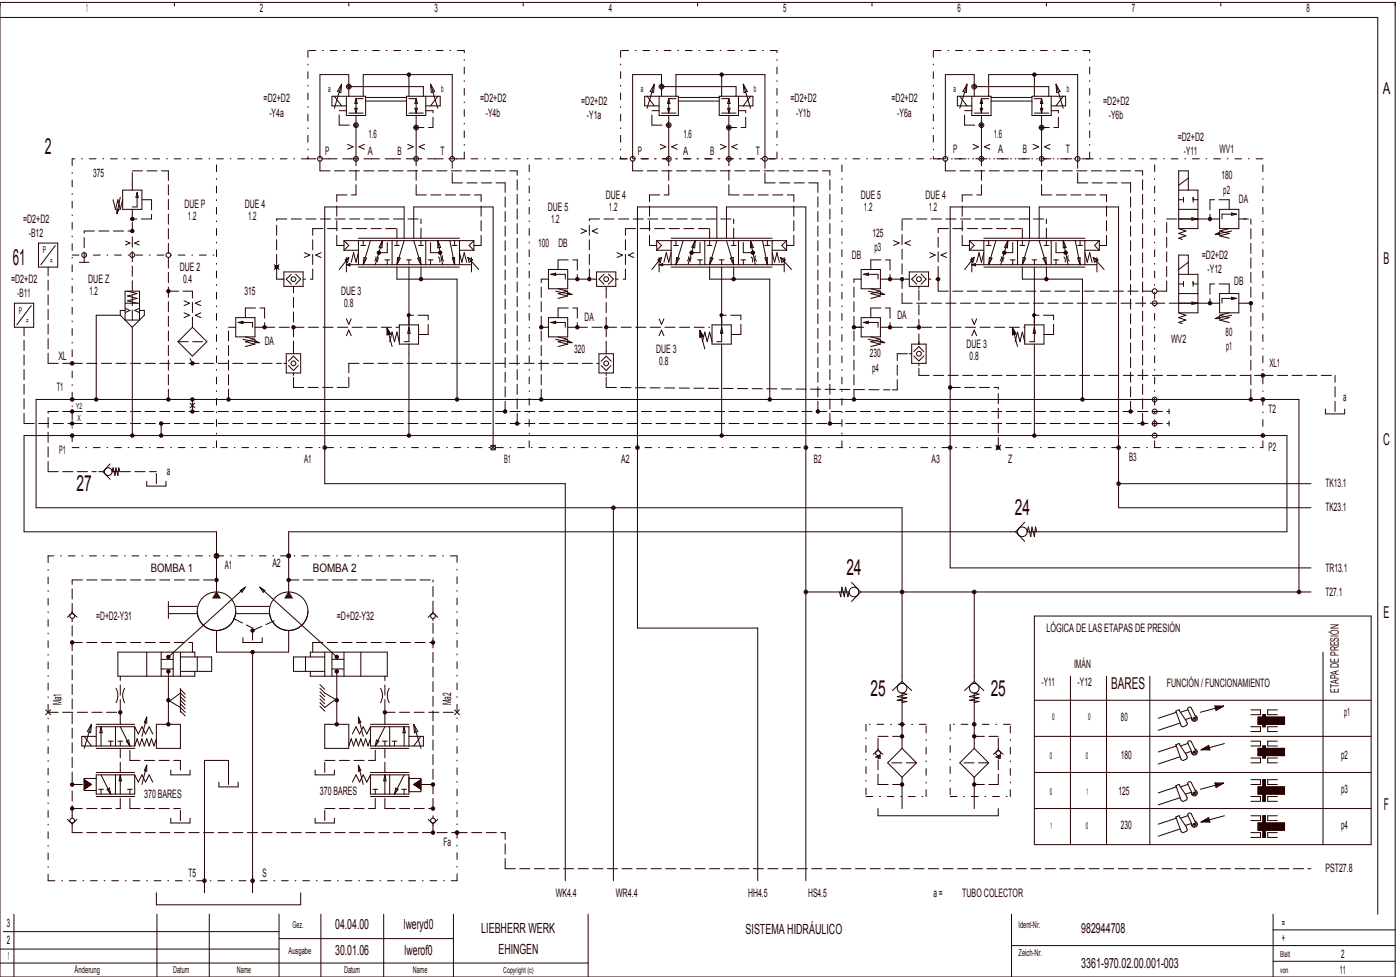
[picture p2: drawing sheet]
<svg xmlns="http://www.w3.org/2000/svg" width="582mm" height="406mm" viewBox="0 0 582 406" stroke-linecap="round" stroke-linejoin="round" font-family="sans-serif">
<g fill="none" stroke="#240000" stroke-width=".42">
<path d="M0 1h580v405h-580zM0 7.2h572.8v372.7M72.5 1v1.5M145 1v1.5M217.5 1v1.5M290 1v1.5M362.5 1v1.5M435 1v1.5M507.5 1v1.5M139 40l3 4M142 35l-3 10M142 35l-.3 3.5-1.4-.5z"/>
<path d="M144 40v8h8v-8h-14v4h6M145 36.5v3.5M151 40v-9h37v35M170 31v9M176 40v-4h-31v-5h-12v35M177 40v8h-8v-8h14v4h-6M179 35l3 10M179 35l1.7 3-1.4 .5zM182 40l-3 4M269 40l3 4M272 35l-3 10M272 35l-.3 3.5-1.4-.5z"/>
<path d="M274 40v8h8v-8h-14v4h6M275 36.5v3.5M281 40v-9h37v35M300 31v9M306 40v-4h-31v-5h-12v35M307 40v8h-8v-8h14v4h-6M309 35l3 10M309 35l1.7 3-1.4 .5zM312 40l-3 4M399 40l3 4M402 35l-3 10M402 35l-.3 3.5-1.4-.5z"/>
<path d="M404 40v8h8v-8h-14v4h6M405 36.5v3.5M411 40v-9h37v35M430 31v9M436 40v-4h-31v-5h-12v35M437 40v8h-8v-8h14v4h-6M439 35l3 10M439 35l1.7 3-1.4 .5zM442 40l-3 4M144.5 60l2.3 1-2.3 1M145 47h6M148 41l.5 2h-1z"/>
<path d="M148 41h3M148 41v6l-.5-2h1l-.5 1.5M148 48v18M151.5 60l-2.3 1 2.3 1M152 42h17M152 40.5h17M169.5 60l2.3 1-2.3 1M170 41h3M170 47h6M172.5 45h1l-.5 2zM173 41l.5 2h-1zM173 41v6"/>
<path d="M173 48v18M176.5 60l-2.3 1 2.3 1M274.5 60l2.3 1-2.3 1M275 47h6M278 41l.5 2h-1zM278 41h3M278 41v6l-.5-2h1l-.5 1.5M278 48v18M281.5 60l-2.3 1 2.3 1M282 42h17M282 40.5h17M299.5 60l2.3 1-2.3 1"/>
<path d="M300 41h3M300 47h6M302.5 45h1l-.5 2zM303 41l.5 2h-1zM303 41v6M303 48v18M306.5 60l-2.3 1 2.3 1M404.5 60l2.3 1-2.3 1M405 47h6M408 41v6l-.5-2h1l-.5 1.5M408 48v18M408 41l.5 2h-1z"/>
<path d="M408 41h3M411.5 60l-2.3 1 2.3 1M412 42h17M412 40.5h17M429.5 60l2.3 1-2.3 1M430 41h3M430 47h6M432.5 45h1l-.5 2zM433 41l.5 2h-1zM433 41v6M433 48v18M436.5 60l-2.3 1 2.3 1"/>
<path d="M51 79h8v8h-8zM55 76v3M57 80l.5 2h-1zM57 80v6h-2M490 79h8v16h-8M494 79v-8h-4v24M494 74l-4 3M47 83l1 4 1-4 1 4 1-4M48.6 86.9l.9 .1-.9 1.8zM50 82l-1.4 6.8M55 87v4M143 100h54"/>
<path d="M143 100v4M143 100l2 2-2 2M149 100v10M149 99h42M151 100v2M154 100l-3 10M159 100l-.2 3-1.2-.3zM159 100l-3 10M163 100v10M165 100v2M168 99v-13h-33v115h100v165M168 100l-3 10"/>
<path d="M172 100l3 10M172 99v-13h33v100M175 100v2M177 100v10M182 100l1.2 2.8-1.2 .2zM182 100l2 10M187 100l2 10M189 100v2M191 100v10M197 100v4M197 100l-2 2 2 2M241.5 95l2.3 1-2.3 1"/>
<path d="M248.5 95l-2.3 1 2.3 1M273 100h54M273 100v4M273 100l2 2-2 2M279 99h42M279 100v10M281 100v2M284 100l-3 10M289 100l-.2 3-1.2-.3zM289 100l-3 10M293 100v10M295 100v2"/>
<path d="M298 100l-3 10M298 99v-13h-33v175h50v105M302 100l3 10M302 99v-13h33v280M305 100v2M307 100v10M312 100l1.2 2.8-1.2 .2zM312 100l2 10M317 100l2 10M319 100v2M321 100v10M327 100v4"/>
<path d="M327 100l-2 2 2 2M371.5 100l2.3 1-2.3 1M378.5 100l-2.3 1 2.3 1M403 100h54M403 100v4M403 100l2 2-2 2M409 99h42M409 100v10M411 100v2M414 100l-3 10M419 100l-.2 3-1.2-.3zM419 100l-3 10"/>
<path d="M423 100v10M425 100v2M428 100l-3 10M428 99v-13h-33v150h150M432 100l3 10M432 99v-13h33v125h80M435 100v2M437 100v10M442 100l1.2 2.8-1.2 .2zM442 100l2 10M447 100l2 10M449 100v2"/>
<path d="M451 100v10M457 100v4M457 100l-2 2 2 2M490 95l3 1-3 1 3 1-3 1 1.5 .5M490 83h2M490 91h8M490 87h8M492 82v2M495.5 90.5l2.5 .5-2.5 .5zM496 83h2M496 82v2M503 91h4"/>
<path d="M505.2 97.4l1.8-.9 .1 .9zM507 87h8v8h-8zM511 95l-4 1 4 1-4 1 4 1M512 88.5l2 .5-2 .5zM512 96l-6.8 1.4M514 89h-6v2M515 91h3M16 101h8v10h-8zM23 102l-6 8M52.2 100.2l1.8 .8-1.8 .8M57.8 100.2l-1.8 .8 1.8 .8M114 110l2 2"/>
<path d="M116 110l-2 2M117 116h1M118 113h8v6h-8zM121.1 114l-2.1 2 2.1 2.1M122 119v1M122.9 113.9l2.1 2.1-2.1 2.1M126 116h1M126.5 105l2.3 1-2.3 1M133.5 105l-2.3 1 2.3 1M143 104h6M143.5 108l1.5-1-.5 2zM144 107v6"/>
<path d="M144 110l1.5-.5v1zM144 110h52M145 107l-4 5M149 111h42M149 105l-1 4-1-4-1 4M150 102h2M151.3 107l1.1 .3-1.4 2.7zM156.3 106.7l-.5 1.7M157.4 107.1l-.5 1.7M160 108h2M161 108v2M164 102h2"/>
<path d="M165 111v5h25v50M165.3 107l1.1 .3-1.4 2.7zM169 108h2M170 108v2M170 111v31h-2M173.6 107.3l1.2-.3 .2 3zM174 102h2M175 111v5M178 108h2M179 108v2M182.3 106.8l.5 .7v1.4M184 106.3l-.1 1 .6 1.2"/>
<path d="M188 107.2l1-.2v3zM188 102h2M191 105l1 4 1-4 1 4M191 104h6M194.5 107l2 1-1.5 1zM194.5 107l4.5 5M196 107v6M225 116h3M228 112h8v8h-8zM229 114l2-.5v1zM229 114h6v2M232 120l4 1-4 1 4 1-4 1"/>
<path d="M236 116h4M247 116h1M248 113h8v6h-8zM251.1 114l-2.1 2 2.1 2.1M252 119v1M252.9 113.9l2.1 2.1-2.1 2.1M256 116h1M256.5 105l2.3 1-2.3 1M263.5 105l-2.3 1 2.3 1M273 104h6M273.5 108l1.5-1-.5 2zM274 110h52"/>
<path d="M274 107v6M274 110l1.5-.5v1zM275 107l-4 5M279 111h42M279 105l-1 4-1-4-1 4M280 102h2M281.3 107l1.1 .3-1.4 2.7zM286.3 106.7l-.5 1.7M287.4 107.1l-.5 1.7M290 108h2M291 108v2M294 102h2"/>
<path d="M295 111v5h25v50M295.3 107l1.1 .3-1.4 2.7zM299 108h2M300 111v31h-2M300 108v2M303.6 107.3l1.2-.3 .2 3zM304 102h2M305 111v5M308 108h2M309 108v2M312.3 106.8l.5 .7v1.4M314 106.3v1.4l.5 .8"/>
<path d="M318 102h2M318 107.2l1-.2v3zM321 105l1 4 1-4 1 4M321 104h6M324.5 107l2 1-1.5 1zM324.5 107l4.5 5M326 107v6M355 116h3M358 112h8v8h-8zM359 114h6v2M359 114l2-.5v1zM362 120l4 1-4 1 4 1-4 1"/>
<path d="M366 116h4M377 116h1M378 113h8v6h-8zM381.1 114l-2.1 2 2.1 2.1M382 119v1M382.9 113.9l2.1 2.1-2.1 2.1M386 116h1M386.5 105l2.3 1-2.3 1M393.5 105l-2.3 1 2.3 1M403 104h6M403.5 108l1.5-1-.5 2zM404 110h52"/>
<path d="M404 107v6M404 110l1.5-.5v1zM405 107l-4 5M409 111h42M409 105l-1 4-1-4-1 4M410 102h2M411.3 107l1.1 .3-1.4 2.7zM416.3 106.7l-.5 1.7M417.4 107.1l-.5 1.7M420 108h2M421 108v2M424 102h2"/>
<path d="M425 111v5h25v50M425.3 107l1.1 .3-1.4 2.7zM429 108h2M430 111v31h-2M430 108v2M433.6 107.3l1.2-.3 .2 3zM434 102h2M435 111v5M438 108h2M439 108v2M442.3 106.8l.5 .7v1.4M444 106.3v1.4l.5 .8"/>
<path d="M448 102h2M448 107.2l1-.2v3zM451 105l1 4 1-4 1 4M451 104h6M454.5 107l2 1-1.5 1zM454.5 107l4.5 5M456 107v6M490 114h8v16h-8M490 118h2M492 117v2M494 114v-8h-4v24M494 109l-4 3"/>
<path d="M496 117v2M496 118h2M6 126h8v10h-8zM13 127l-6 8M50 131h-10v35M50 131l5 5M52 129h-2v2M52 126h6M52 121h6v12h-6zM52.2 128.2l1.8 .8-1.8 .8M53 121l4 1-4 1 4 1-4 1 4 1M55 136v45"/>
<path d="M57.8 128.2l-1.8 .8 1.8 .8M58 129h2v2l-5 5M76.5 125l2.3 1-2.3 1M76.5 130l2.3 1-2.3 1M83.5 125l-2.3 1 2.3 1M83.5 130l-2.3 1 2.3 1M95 136h3M98 132h8v8h-8zM99 134l2-.5v1zM99 134h6v2M106 136h4M144 132.5l1 2.3 1-2.3"/>
<path d="M144 139.5l1-2.3 1 2.3M160.9 136.3l2.1 7.7M160.9 136.3l.2 2.6 1.1-.2-1-1.6 .2 1.5 .5-.1-.6-.7M160.9 136.3l1.5 2.5-1.5 .4zM166 135h8v8h-8zM170 130.3a.7 .7 0 0 0-.7 .7 .7 .7 0 0 0 .7 .7M170 136l.5 2.5h-1zM170.2 131l-.3-.1 .1 .3M170.5 131a.5 .5 0 0 0-.5-.5 .5 .5 0 0 0-.5 .5 .5 .5 0 0 0 .5 .5M225 136h3M228 132h8v8h-8zM229 134h6v2"/>
<path d="M229 134l2-.5v1zM231 121l6.8 1.4M236 136h4M236 121.5l1.8 .9h-1.9zM274 132.5l1 2.3 1-2.3M274 139.5l1-2.3 1 2.3M290.9 137.3l2.1 7.7M290.9 137.3l.2 2.6 1.1-.2-1-1.6 .2 1.5 .5-.1-.6-.7M290.9 137.3l1.5 2.5-1.5 .4zM296 135h8v8h-8zM300 130.3a.7 .7 0 0 0-.7 .7 .7 .7 0 0 0 .7 .7M300 136l.5 2.5h-1z"/>
<path d="M300.2 131l-.3-.1 .1 .3M300.5 131a.5 .5 0 0 0-.5-.5 .5 .5 0 0 0-.5 .5 .5 .5 0 0 0 .5 .5M355 136h3M358 132h8v8h-8zM359 134h6v2M359 134l2-.5v1zM361 121l6.8 1.4M366 136h4M366 121.5l1.8 .9h-1.9zM404 132.5l1 2.3 1-2.3M404 139.5l1-2.3 1 2.3M420.9 136.3l2.1 7.7"/>
<path d="M420.9 136.3l.2 2.6 1.1-.2-1-1.6 .2 1.5 .5-.1-.6-.7M420.9 136.3l1.5 2.5-1.5 .4zM426 135h8v8h-8zM430 130.3a.7 .7 0 0 0-.7 .7 .7 .7 0 0 0 .7 .7M430 136l.5 2.5h-1zM430.2 131l-.3-.1 .1 .3M430.5 131a.5 .5 0 0 0-.5-.5 .5 .5 0 0 0-.5 .5 .5 .5 0 0 0 .5 .5M490 130l3 1-3 1 3 1-3 1 1.5 .5M490 126h8M490 122h8M495.5 125.5l2.5 .5-2.5 .5zM503 126h4"/>
<path d="M505.2 132.4l1.8-.9 .1 .9zM507 122h8v8h-8zM511 130l-4 1 4 1-4 1 4 1M512 123.5l2 .5-2 .5zM512 131l-6.8 1.4M514 124h-6v2M515 126h3M74 142l6-6 6 6-6 6zM101 141l6.8 1.4M102 140l4 1-4 1 4 1-4 1M106 141.5l1.8 .9h-1.9zM118 151h1"/>
<path d="M119 147h6v8h-6zM119.9 151.9l2.1 2.1 2-2.1M119.9 150.1l2.1-2.1 2.1 2.1M122 146v1M122 155v1M162 142l1-4 1 4 1-4 1 4M170 143v38M231 141l6.8 1.4M232 140l4 1-4 1 4 1-4 1M236 141.5l1.8 .9h-1.9zM248 151h1M249 147h6v8h-6z"/>
<path d="M249.9 151.9l2.1 2.1 2-2.1M249.9 150.1l2.1-2.1 2.1 2.1M252 146v1M252 155v1M292 142l1-4 1 4 1-4 1 4M300 143v38M361 141l6.8 1.4M362 140l4 1-4 1 4 1-4 1M366 141.5l1.8 .9h-1.9zM378 147h1M379 143h6v8h-6zM379.9 146.1l2.1-2.1 2 2.1"/>
<path d="M379.9 147.9l2.1 2.1 2.1-2.1M382 142v1M382 151v1M422 142l1-4 1 4 1-4 1 4M430 143v38M79 167.5l2 2M81 167.5l-2 2M551 170v2h8v-2M41 196h1.8M42.8 196l3 3.2M45.8 192.8l-3 3.2M49 196h-2.4l.4-1.6 .8 3.2 .4-3.2 .8 3.2 .4-3.2 .4 1.6"/>
<path d="M61 200v2h8v-2M204 185l2 2M206 185l-2 2M414 185l2 2M416 185l-2 2M255 211v155M426 217l-3.8 4M465 201h80M422.2 221h-302.2v25M422.2 221l3.8 4M431 221l-.5-2-.5 4-1-4-.5 4-1-4-.5 2h108v-40h-525v40h80v25M30 254.6l-2 1.9"/>
<path d="M30 254.6l2 1.9M30 254v.6M30 257v1M70 250v7M70 255h12M70 252h12M90 247.2l.4 .7h-.9zM90 246.6l1 1.6h-2zM90 246l1.5 2.5h-3zM98 254a8 8 0 0 1-8 8 8 8 0 0 1-8-8M98 255h14M98 252h14"/>
<path d="M99.9 245.4l2.1-1.4-1.4 2.1zM102 244l-32 29M108 244l2.1 1.4-.7 .7zM108 244l32 29M120 247.2l.4 .7h-.9zM120 246.6l1 1.6h-2zM120 246l1.5 2.5h-3zM128 254a8 8 0 0 1-8 8 8 8 0 0 1-8-8M180 254v.6M180 257v1M180 254.6l2 1.9M180 254.6l-2 1.9"/>
<path d="M335 246h18l-.5 2-1-4-.5 4-1-4-.5 4-.5-2M354 242l3.8 4M357.8 246h187.2M357.8 246l-3.8 4M405 246v37.2M430 256h140v95h-140zM540 246v-80h-525v45h360v72.2M61 271v10M67 271v10M67 278h5M67 274h5M70 279v22"/>
<path d="M72 271v10M75 271v10M75 273h13v6h-13M81 273v-2h-32v10h32v-2M82 273v6M90 262v9h30v-9M101 265v2h8v-2M105 271v100M127 273v6M129 273v-2h32v10h-32v-2M135 271v10M135 273h-13v6h13"/>
<path d="M138 271v10M138 278h5M138 274h5M140 279v21M143 271v10M150 271v10M550 271v80M19 295l2 2M21 295l-2 2M48.2 286a6 6 0 0 1 0 6M51.8 286a6 6 0 0 0 0 6M61 298v2.5l-1-.3z"/>
<path d="M61 298l-2 8M70 291l5 3 2 2M75 286v10M75 295.5l2 2M75 292.5l2 2M75 291l2 2M75 289.5l2 2M75 286.5l2 2M77 290l-2-2-4 3M133 286l2 2 5 3M133 293.5l2 2M133 290.5l2 2"/>
<path d="M133 289l2 2M133 287.5l2 2M133 284.5l2 2M139 291l-4 3-2-2M149 298l1 2.2-1 .3zM149 298l2 8M158.2 286a6 6 0 0 1 0 6M161.8 286a6 6 0 0 0 0 6M189 295l2 2M191 295l-2 2M375 292l2-.5-4-.5 4-1-4-.5 4-1-2-.5v23M375 283.2l-4 3.8"/>
<path d="M375 283.2l4 3.8M405 292l2-.5-4-.5 4-1-4-.5 4-1-2-.5v23M405 283.2l-4 3.8M405 283.2l4 3.8M430 291h140M445 281v70M460 281v70M478 281v70M488.8 295.5l1.4-.6 2.9 4.6 .4 1.1-.2 .8-1.3 .6-1-.5zM489 296l-7.5 2.5M493.9 294.9l-3.1 1.1M494 294.1l.8-.2 .5 .3 2 4a.85 .85 0 0 1-.5 1.1 .85 .85 0 0 1-1-.3l-2-4.3z"/>
<path d="M495.3 298.2l-2.5 .8M496.8 297.3a1.25 1.25 0 0 1 .9 1.5 1.25 1.25 0 0 1-1.5 .9 1.25 1.25 0 0 1-.9-1.4M505 293.4h3.7l-3.2 1.9zM508.7 293.4l-9.7 2.6M508.7 293.4l-3.1 1.4-.3-1.2 2.3 .1-1.8 .7-.1-.6 1 .1M520 295h4v2h-4M523 298h11v3h-11zM525 297h1v5h-1zM531 295h-4v2h4M35 306l3 4M38 301l-3 10M38 301l-.3 3.5-1.4-.5z"/>
<path d="M40 311h16M40 306h-6v4h22M40 301h16M42 302v8M42 302l.5 2.5h-1zM45 308h2M46 308v2M48 302v8M49 308h2M50 308v2M50 302l4 8M52.5 308l1-.5 .5 2.5z"/>
<path d="M56 302h-16v8M56 302l1.5 3 1.5-3 1.5 3 1.5-3 1.5 3M56 302v8M61 318v2.5l-1-.3zM61 318l-2 8M65 301h10v10h-10zM65 307l-1 3-1-3-1 3-1-3-1 3-1-3-1 3-1-3-1 3M71 320v2h8v-2M131 320v2h8v-2M135 301h10v10h-10zM149 318l1 2.2-1 .3zM149 318l2 8"/>
<path d="M154 302h16v8M154 311h16M154 302v8h22v-4h-6M154 301h16M154 302l-1.5 3-1.5-3-1.5 3-1.5-3-1.5 3M154 307l-1 3-1-3-1 3-1-3-1 3-1-3-1 3-1-3-1 3M156.5 307.5l1 .5-1.5 2zM159 308h2M160 308v2M160 302l-4 8M162 302v8M163 308h2"/>
<path d="M164 308v2M168 302l.5 2.5h-1zM168 302v8M172 301l3 10M172 301l1.7 3-1.4 .5zM175 306l-3 4M365 311.6l-2 1.9M365 311.6l2 1.9M365 314l1 .2-2 .4 2 .4-1 .2M365 311v.6M375 311l-6 6 6 6M375 311l6 6-6 6"/>
<path d="M405 311l-6 6 6 6M405 311l6 6-6 6M415 311.6l-2 1.9M415 311.6l2 1.9M415 314l1 .2-2 .4 2 .4-1 .2M415 311v.6M430 306h140M488.8 309.5l1.4-.6 2.9 4.6 .4 1.1-.2 .8-1.3 .6-1-.5zM489 310l-7.5 2.5M490.5 300.5l-9 3M490.5 314.5l-9 3M493.9 308.9l-3.1 1.1"/>
<path d="M494 308.1l.8-.2 .5 .3 2 4a.85 .85 0 0 1-.5 1.1 .85 .85 0 0 1-1-.3l-2-4.3zM496.8 311.3a1.25 1.25 0 0 1 .9 1.5 1.25 1.25 0 0 1-1.5 .9 1.25 1.25 0 0 1-.9-1.4l-2.5 .7M499.3 311.6l3.2-1.9 .5 1.9zM501.3 311.1l1 .1-.1-.6-1.8 .7 2.3 .1-.3-1.2-3.1 1.4M509 309l-9.7 2.6M520 302h4v2h-4M520 308h4v2h-4M520 315h4v2h-4M523 311h11v3h-11zM525 310h1v5h-1zM531 302h-4v2h4M531 308h-4v2h4"/>
<path d="M531 315h-4v2h4M30 339v1M35 324l3 2-3 2M37.7 326l-2.4-1.5v3l2.2-1.4-1.9-1v1.9l1.5-.9-1.3-.6v1.1l.9-.5-.7-.2v.3l.2-.1M40 322h16v8h-16zM40 331h16M40 321h16M40 323.5h-5v5h5M41 328h2M42 328v2M42 322l4 8M44.5 328l1-.5 .5 2.5z"/>
<path d="M48 322v8M50 322v8M50 322l.5 2.5h-1zM53 328h2M54 328v2M56 322l1.5 3 1.5-3 1.5 3 1.5-3 1.5 3M71 340v2h8v-2M91 325v2h8v-2M95 326v-10h-10v55M131 340v2h8v-2M154 322h16v8h-16zM154 331h16"/>
<path d="M154 321h16M154 322l-1.5 3-1.5-3-1.5 3-1.5-3-1.5 3M155 328h2M156 328v2M160 322l.5 2.5h-1zM160 322v8M162 322v8M164.5 327.5l1 .5-1.5 2zM167 328h2M168 328v2M168 322l-4 8M170 323.5h5v5.5h-5"/>
<path d="M173.8 325.9l.2-.1v.3l-.7-.2 .9-.5v1.1l-1.3-.6 1.5-.9v1.9l-1.9-1 2.2-1.4v3l-2.4-1.5M175 324l-3 2 3 2M180 339v1M365 336v3h50v-3M375 323v13M405 323v13M430 321h140M430 336h140M488.8 326.5l1.4-.6 2.9 4.6 .4 1.1-.2 .8-1.3 .6-1-.5zM488.8 339.5l1.4-.6 2.9 4.6 .4 1.1-.2 .8-1.3 .6-1-.5zM489 327l-7.5 2.5M489 340l-7.5 2.5"/>
<path d="M490.5 331.5l-9 3M493.9 325.9l-3.1 1.1M493.9 338.9l-3.1 1.1M494 325.1l.8-.2 .5 .3 2 4a.85 .85 0 0 1-.5 1.1 .85 .85 0 0 1-1-.3l-2-4.3zM494 338.1l.8-.2 .5 .3 2 4a.85 .85 0 0 1-.5 1.1 .85 .85 0 0 1-1-.3l-2-4.3zM496.8 328.3a1.25 1.25 0 0 1 .9 1.5 1.25 1.25 0 0 1-1.5 .9 1.25 1.25 0 0 1-.9-1.4l-2.5 .7M505 325.4h3.7l-3.2 1.9zM508.7 325.4l-9.7 2.6M508.7 325.4l-3.1 1.4-.3-1.2 2.3 .1-1.8 .7-.1-.6 1 .1M509 339l-9.7 2.6M520 331h4v2h-4M520 324h4v2h-4"/>
<path d="M520 339h4v2h-4M523 327h11v3h-11zM525 324h1v9h-1zM525 339h1v9h-1zM531 331h-4v2h4M531 324h-4v2h4M531 339h-4v2h4M28 340.5l2 1.9M30 342.4v.6M32 340.5l-2 1.9M178 340.5l2 1.9M180 342.4v.6"/>
<path d="M182 340.5l-2 1.9M490.5 344.5l-9 3M496.8 341.3a1.25 1.25 0 0 1 .9 1.5 1.25 1.25 0 0 1-1.5 .9 1.25 1.25 0 0 1-.9-1.4l-2.5 .7M499.3 341.6l3.2-1.9 .5 1.9zM501.3 341.1l1 .1-.1-.6-1.8 .7 2.3 .1-.3-1.2-3.1 1.4M520 346h4v2h-4M523 342h11v3h-11zM531 346h-4v2h4M5.8 379.9v26.1M65 371v5h60v-5M65.2 379.9v26.1M87 379.9v26.1"/>
<path d="M116 379.9v26.1M133.4 379.9v26.1M159.5 379.9v26.1M188.5 379.9v26.1M244.5 379.9v26.1M420.5 379.9v26.1M529.2 379.9v26.1M0 394.4h116M1.4 387.1h114.6M116 390h72.5M420.5 392.9h159.5M529.2 399.5h50.8"/>
<path d="M529.2 386.4h50.8M0 400.2h244.5"/>
<circle cx="145" cy="36" r=".5"/>
<circle cx="145" cy="36" r="1"/>
<circle cx="170" cy="31" r=".7"/>
<circle cx="170" cy="31" r=".5"/>
<circle cx="170" cy="31" r=".2"/>
<circle cx="275" cy="36" r="1"/>
<circle cx="275" cy="36" r=".5"/>
<circle cx="300" cy="31" r=".5"/>
<circle cx="300" cy="31" r=".7"/>
<circle cx="300" cy="31" r=".2"/>
<circle cx="405" cy="36" r="1"/>
<circle cx="405" cy="36" r=".5"/>
<circle cx="430" cy="31" r=".5"/>
<circle cx="430" cy="31" r=".7"/>
<circle cx="430" cy="31" r=".2"/>
<circle cx="148" cy="52" r="1"/>
<circle cx="148" cy="52" r=".5"/>
<circle cx="173" cy="53" r="1"/>
<circle cx="173" cy="53" r=".5"/>
<circle cx="278" cy="52" r="1"/>
<circle cx="278" cy="52" r=".5"/>
<circle cx="303" cy="53" r="1"/>
<circle cx="303" cy="53" r=".5"/>
<circle cx="408" cy="52" r="1"/>
<circle cx="408" cy="52" r=".5"/>
<circle cx="433" cy="53" r="1"/>
<circle cx="433" cy="53" r=".5"/>
<circle cx="133" cy="66" r="1"/>
<circle cx="148" cy="66" r="1"/>
<circle cx="173" cy="66" r="1"/>
<circle cx="188" cy="66" r="1"/>
<circle cx="263" cy="66" r="1"/>
<circle cx="278" cy="66" r="1"/>
<circle cx="303" cy="66" r="1"/>
<circle cx="318" cy="66" r="1"/>
<circle cx="393" cy="66" r="1"/>
<circle cx="408" cy="66" r="1"/>
<circle cx="433" cy="66" r="1"/>
<circle cx="448" cy="66" r="1"/>
<circle cx="55" cy="96" r=".5"/>
<circle cx="55" cy="91" r=".5"/>
<circle cx="55" cy="96" r=".7"/>
<circle cx="55" cy="91" r=".7"/>
<circle cx="55" cy="96" r=".2"/>
<circle cx="55" cy="91" r=".2"/>
<circle cx="503" cy="91" r=".5"/>
<circle cx="503" cy="91" r=".7"/>
<circle cx="503" cy="91" r=".2"/>
<circle cx="35" cy="106" r="1"/>
<circle cx="55" cy="106" r="1"/>
<circle cx="70" cy="106" r="1"/>
<circle cx="115" cy="111" r=".5"/>
<circle cx="115" cy="111" r=".7"/>
<circle cx="115" cy="111" r=".2"/>
<circle cx="122" cy="116" r="1"/>
<circle cx="157.5" cy="105" r=".5"/>
<circle cx="157.5" cy="105" r=".7"/>
<circle cx="157.5" cy="105" r=".3"/>
<circle cx="175" cy="116" r=".5"/>
<circle cx="175" cy="116" r=".7"/>
<circle cx="175" cy="116" r=".2"/>
<circle cx="183" cy="105" r=".5"/>
<circle cx="183" cy="105" r=".7"/>
<circle cx="183" cy="105" r=".3"/>
<circle cx="240" cy="116" r=".5"/>
<circle cx="240" cy="116" r=".7"/>
<circle cx="240" cy="116" r=".2"/>
<circle cx="245" cy="116" r=".7"/>
<circle cx="245" cy="116" r=".5"/>
<circle cx="245" cy="116" r=".2"/>
<circle cx="252" cy="116" r="1"/>
<circle cx="287.5" cy="105" r=".5"/>
<circle cx="287.5" cy="105" r=".7"/>
<circle cx="287.5" cy="105" r=".3"/>
<circle cx="305" cy="116" r=".5"/>
<circle cx="305" cy="116" r=".7"/>
<circle cx="305" cy="116" r=".2"/>
<circle cx="313" cy="105" r=".5"/>
<circle cx="313" cy="105" r=".7"/>
<circle cx="313" cy="105" r=".3"/>
<circle cx="370" cy="116" r=".7"/>
<circle cx="370" cy="116" r=".5"/>
<circle cx="370" cy="116" r=".2"/>
<circle cx="375" cy="116" r=".5"/>
<circle cx="375" cy="116" r=".7"/>
<circle cx="375" cy="116" r=".2"/>
<circle cx="382" cy="116" r="1"/>
<circle cx="390" cy="116" r=".5"/>
<circle cx="390" cy="116" r=".7"/>
<circle cx="390" cy="116" r=".2"/>
<circle cx="417.5" cy="105" r=".5"/>
<circle cx="417.5" cy="105" r=".7"/>
<circle cx="417.5" cy="105" r=".3"/>
<circle cx="435" cy="116" r=".5"/>
<circle cx="435" cy="116" r=".7"/>
<circle cx="435" cy="116" r=".2"/>
<circle cx="443" cy="105" r=".5"/>
<circle cx="443" cy="105" r=".7"/>
<circle cx="443" cy="105" r=".3"/>
<circle cx="70" cy="121" r=".7"/>
<circle cx="70" cy="121" r=".5"/>
<circle cx="70" cy="121" r=".2"/>
<circle cx="110" cy="136" r=".5"/>
<circle cx="110" cy="136" r=".7"/>
<circle cx="110" cy="136" r=".2"/>
<circle cx="122" cy="136" r=".7"/>
<circle cx="122" cy="136" r=".5"/>
<circle cx="122" cy="136" r=".2"/>
<circle cx="225" cy="136" r=".7"/>
<circle cx="225" cy="136" r=".5"/>
<circle cx="225" cy="136" r=".2"/>
<circle cx="240" cy="136" r=".7"/>
<circle cx="240" cy="136" r=".5"/>
<circle cx="240" cy="136" r=".2"/>
<circle cx="252" cy="136" r=".5"/>
<circle cx="252" cy="136" r=".7"/>
<circle cx="252" cy="136" r=".2"/>
<circle cx="355" cy="136" r=".5"/>
<circle cx="355" cy="136" r=".7"/>
<circle cx="355" cy="136" r=".2"/>
<circle cx="370" cy="136" r=".7"/>
<circle cx="370" cy="136" r=".5"/>
<circle cx="370" cy="136" r=".2"/>
<circle cx="382" cy="136" r=".7"/>
<circle cx="382" cy="136" r=".5"/>
<circle cx="382" cy="136" r=".2"/>
<circle cx="480" cy="121" r="1"/>
<circle cx="480" cy="126" r="1"/>
<circle cx="503" cy="126" r=".5"/>
<circle cx="503" cy="126" r=".7"/>
<circle cx="503" cy="126" r=".2"/>
<circle cx="520" cy="126" r=".7"/>
<circle cx="520" cy="126" r=".5"/>
<circle cx="520" cy="126" r=".2"/>
<circle cx="30" cy="151" r=".75"/>
<circle cx="30" cy="151" r=".38"/>
<circle cx="80" cy="151" r=".5"/>
<circle cx="80" cy="151" r=".7"/>
<circle cx="80" cy="151" r=".2"/>
<circle cx="122" cy="151" r="1"/>
<circle cx="252" cy="151" r="1"/>
<circle cx="382" cy="147" r="1"/>
<circle cx="525" cy="156" r=".75"/>
<circle cx="525" cy="156" r=".38"/>
<circle cx="30" cy="176" r=".7"/>
<circle cx="30" cy="171" r=".7"/>
<circle cx="30" cy="171" r=".5"/>
<circle cx="30" cy="176" r=".5"/>
<circle cx="30" cy="166" r=".75"/>
<circle cx="30" cy="166" r=".38"/>
<circle cx="30" cy="171" r=".2"/>
<circle cx="30" cy="176" r=".2"/>
<circle cx="40" cy="166" r=".5"/>
<circle cx="40" cy="166" r=".7"/>
<circle cx="40" cy="166" r=".2"/>
<circle cx="67" cy="176" r=".7"/>
<circle cx="67" cy="176" r=".5"/>
<circle cx="67" cy="176" r=".2"/>
<circle cx="70" cy="166" r=".7"/>
<circle cx="70" cy="166" r=".5"/>
<circle cx="70" cy="166" r=".2"/>
<circle cx="80" cy="166" r=".5"/>
<circle cx="80" cy="171" r=".5"/>
<circle cx="80" cy="171" r=".7"/>
<circle cx="80" cy="166" r=".7"/>
<circle cx="80" cy="171" r=".2"/>
<circle cx="80" cy="166" r=".2"/>
<circle cx="95" cy="166" r=".5"/>
<circle cx="95" cy="166" r=".7"/>
<circle cx="95" cy="166" r=".2"/>
<circle cx="190" cy="166" r=".7"/>
<circle cx="190" cy="166" r=".5"/>
<circle cx="190" cy="166" r=".2"/>
<circle cx="210" cy="171" r=".5"/>
<circle cx="210" cy="171" r=".7"/>
<circle cx="210" cy="171" r=".2"/>
<circle cx="215" cy="176" r=".5"/>
<circle cx="215" cy="176" r=".7"/>
<circle cx="215" cy="176" r=".2"/>
<circle cx="225" cy="166" r=".7"/>
<circle cx="225" cy="166" r=".5"/>
<circle cx="225" cy="166" r=".2"/>
<circle cx="320" cy="166" r=".5"/>
<circle cx="320" cy="166" r=".7"/>
<circle cx="320" cy="166" r=".2"/>
<circle cx="340" cy="171" r=".7"/>
<circle cx="340" cy="171" r=".5"/>
<circle cx="340" cy="171" r=".2"/>
<circle cx="345" cy="176" r=".7"/>
<circle cx="345" cy="176" r=".5"/>
<circle cx="345" cy="176" r=".2"/>
<circle cx="355" cy="166" r=".5"/>
<circle cx="355" cy="166" r=".7"/>
<circle cx="355" cy="166" r=".2"/>
<circle cx="395" cy="161" r=".7"/>
<circle cx="395" cy="161" r=".5"/>
<circle cx="395" cy="161" r=".2"/>
<circle cx="450" cy="166" r=".5"/>
<circle cx="450" cy="166" r=".7"/>
<circle cx="450" cy="166" r=".2"/>
<circle cx="470" cy="171" r=".7"/>
<circle cx="470" cy="171" r=".5"/>
<circle cx="470" cy="171" r=".2"/>
<circle cx="475" cy="176" r=".7"/>
<circle cx="475" cy="176" r=".5"/>
<circle cx="475" cy="176" r=".2"/>
<circle cx="480" cy="166" r="1"/>
<circle cx="480" cy="171" r="1"/>
<circle cx="480" cy="176" r="1"/>
<circle cx="520" cy="166" r=".5"/>
<circle cx="520" cy="166" r=".7"/>
<circle cx="520" cy="166" r=".2"/>
<circle cx="525" cy="166" r=".75"/>
<circle cx="525" cy="166" r=".38"/>
<circle cx="30" cy="181" r=".75"/>
<circle cx="30" cy="181" r=".38"/>
<circle cx="45" cy="196" r="1.6"/>
<circle cx="55" cy="181" r=".5"/>
<circle cx="55" cy="181" r=".7"/>
<circle cx="55" cy="181" r=".2"/>
<circle cx="67" cy="181" r=".7"/>
<circle cx="67" cy="181" r=".5"/>
<circle cx="67" cy="181" r=".2"/>
<circle cx="135" cy="186" r=".75"/>
<circle cx="135" cy="186" r=".38"/>
<circle cx="170" cy="181" r=".7"/>
<circle cx="170" cy="181" r=".5"/>
<circle cx="170" cy="181" r=".2"/>
<circle cx="205" cy="186" r="1"/>
<circle cx="265" cy="186" r=".38"/>
<circle cx="265" cy="186" r=".75"/>
<circle cx="300" cy="181" r=".5"/>
<circle cx="300" cy="181" r=".7"/>
<circle cx="300" cy="181" r=".2"/>
<circle cx="335" cy="186" r=".75"/>
<circle cx="335" cy="186" r=".38"/>
<circle cx="395" cy="186" r=".75"/>
<circle cx="395" cy="186" r=".38"/>
<circle cx="415" cy="186" r=".7"/>
<circle cx="415" cy="186" r=".5"/>
<circle cx="415" cy="186" r=".2"/>
<circle cx="430" cy="181" r=".5"/>
<circle cx="430" cy="181" r=".7"/>
<circle cx="430" cy="181" r=".2"/>
<circle cx="465" cy="186" r=".75"/>
<circle cx="465" cy="186" r=".38"/>
<circle cx="480" cy="181" r="1"/>
<circle cx="525" cy="181" r=".75"/>
<circle cx="525" cy="181" r=".38"/>
<circle cx="255" cy="211" r=".75"/>
<circle cx="255" cy="211" r=".38"/>
<circle cx="465" cy="201" r=".75"/>
<circle cx="465" cy="201" r=".38"/>
<circle cx="90" cy="231" r="1"/>
<circle cx="90" cy="231" r=".75"/>
<circle cx="90" cy="231" r=".38"/>
<circle cx="120" cy="231" r=".8"/>
<circle cx="120" cy="231" r=".75"/>
<circle cx="120" cy="231" r=".38"/>
<circle cx="425" cy="221" r="2"/>
<circle cx="30" cy="256" r="1"/>
<circle cx="90" cy="254" r="8"/>
<circle cx="90" cy="241" r=".5"/>
<circle cx="90" cy="241" r=".7"/>
<circle cx="90" cy="241" r=".2"/>
<circle cx="120" cy="254" r="8"/>
<circle cx="120" cy="241" r=".7"/>
<circle cx="120" cy="241" r=".5"/>
<circle cx="120" cy="241" r=".2"/>
<circle cx="180" cy="256" r="1"/>
<circle cx="335" cy="246" r=".75"/>
<circle cx="335" cy="246" r=".38"/>
<circle cx="355" cy="246" r="2"/>
<circle cx="375" cy="246" r=".75"/>
<circle cx="375" cy="246" r=".38"/>
<circle cx="405" cy="246" r=".75"/>
<circle cx="405" cy="246" r=".38"/>
<circle cx="540" cy="246" r=".75"/>
<circle cx="540" cy="246" r=".38"/>
<circle cx="30" cy="267" r=".5"/>
<circle cx="30" cy="267" r=".7"/>
<circle cx="30" cy="267" r=".2"/>
<circle cx="70" cy="279" r=".7"/>
<circle cx="70" cy="273" r=".7"/>
<circle cx="70" cy="279" r=".5"/>
<circle cx="70" cy="273" r=".5"/>
<circle cx="70" cy="273" r=".2"/>
<circle cx="70" cy="279" r=".2"/>
<circle cx="105" cy="271" r=".7"/>
<circle cx="105" cy="271" r=".5"/>
<circle cx="105" cy="262" r=".7"/>
<circle cx="105" cy="262" r=".5"/>
<circle cx="105" cy="271" r=".2"/>
<circle cx="105" cy="262" r=".2"/>
<circle cx="140" cy="279" r=".7"/>
<circle cx="140" cy="273" r=".7"/>
<circle cx="140" cy="279" r=".5"/>
<circle cx="140" cy="273" r=".5"/>
<circle cx="140" cy="273" r=".2"/>
<circle cx="140" cy="279" r=".2"/>
<circle cx="180" cy="267" r=".5"/>
<circle cx="180" cy="267" r=".7"/>
<circle cx="180" cy="267" r=".2"/>
<circle cx="50" cy="296" r=".7"/>
<circle cx="50" cy="296" r=".5"/>
<circle cx="50" cy="296" r=".2"/>
<circle cx="70" cy="291" r=".7"/>
<circle cx="70" cy="291" r=".5"/>
<circle cx="70" cy="291" r=".2"/>
<circle cx="140" cy="291" r=".7"/>
<circle cx="140" cy="291" r=".5"/>
<circle cx="140" cy="291" r=".2"/>
<circle cx="160" cy="296" r=".5"/>
<circle cx="160" cy="296" r=".7"/>
<circle cx="160" cy="296" r=".2"/>
<circle cx="375" cy="286" r="2"/>
<circle cx="405" cy="286" r="2"/>
<circle cx="496.5" cy="298.5" r=".35"/>
<circle cx="496.5" cy="298.5" r=".25"/>
<circle cx="496.5" cy="298.5" r=".1"/>
<circle cx="70" cy="301" r=".7"/>
<circle cx="70" cy="301" r=".5"/>
<circle cx="70" cy="301" r=".2"/>
<circle cx="140" cy="301" r=".7"/>
<circle cx="140" cy="301" r=".5"/>
<circle cx="140" cy="301" r=".2"/>
<circle cx="365" cy="313" r="1"/>
<circle cx="375" cy="301" r=".75"/>
<circle cx="375" cy="306" r=".5"/>
<circle cx="375" cy="301" r=".38"/>
<circle cx="375" cy="306" r=".7"/>
<circle cx="375" cy="306" r=".2"/>
<circle cx="405" cy="301" r=".75"/>
<circle cx="405" cy="306" r=".7"/>
<circle cx="405" cy="306" r=".5"/>
<circle cx="405" cy="301" r=".38"/>
<circle cx="405" cy="306" r=".2"/>
<circle cx="415" cy="313" r="1"/>
<circle cx="496.5" cy="312.5" r=".35"/>
<circle cx="496.5" cy="312.5" r=".1"/>
<circle cx="496.5" cy="312.5" r=".25"/>
<circle cx="30" cy="326" r=".5"/>
<circle cx="30" cy="336" r=".7"/>
<circle cx="30" cy="326" r=".7"/>
<circle cx="30" cy="336" r=".5"/>
<circle cx="30" cy="326" r=".2"/>
<circle cx="30" cy="336" r=".2"/>
<circle cx="180" cy="326" r=".5"/>
<circle cx="180" cy="336" r=".5"/>
<circle cx="180" cy="336" r=".7"/>
<circle cx="180" cy="326" r=".7"/>
<circle cx="180" cy="326" r=".2"/>
<circle cx="180" cy="336" r=".2"/>
<circle cx="375" cy="326" r=".5"/>
<circle cx="375" cy="326" r=".7"/>
<circle cx="375" cy="326" r=".2"/>
<circle cx="405" cy="326" r=".7"/>
<circle cx="405" cy="326" r=".5"/>
<circle cx="405" cy="326" r=".2"/>
<circle cx="496.5" cy="329.5" r=".35"/>
<circle cx="496.5" cy="329.5" r=".25"/>
<circle cx="496.5" cy="329.5" r=".1"/>
<circle cx="30" cy="341" r="1"/>
<circle cx="180" cy="346" r=".5"/>
<circle cx="180" cy="341" r="1"/>
<circle cx="180" cy="346" r=".7"/>
<circle cx="180" cy="346" r=".2"/>
<circle cx="190" cy="346" r=".75"/>
<circle cx="190" cy="346" r=".38"/>
<circle cx="190" cy="346" r=".6"/>
<circle cx="496.5" cy="342.5" r=".35"/>
<circle cx="496.5" cy="342.5" r=".25"/>
<circle cx="496.5" cy="342.5" r=".1"/>
<circle cx="85" cy="366" r=".75"/>
<circle cx="85" cy="366" r=".38"/>
<circle cx="105" cy="366" r=".75"/>
<circle cx="105" cy="366" r=".38"/>
</g>
<g fill="none" stroke="#240000" stroke-width=".42" stroke-dasharray="4.2 1.8">
<path d="M141 52v-6M141 46h3M141 52h7M172 53h8M180 53v-7M180 46h-3M271 52v-6M271 46h3M271 52h7M302 53h8M310 53v-7M310 46h-3"/>
<path d="M401 52v-6M401 46h3M401 52h7M432 53h8M440 53v-7M440 46h-3M55 76v-5M55 71h15M133 71v-5M133 71h82M188 76v-9M188 76h22"/>
<path d="M263 71v-5M263 71h82M318 76v-10M318 76h22M393 71v-5M393 71h82M448 76v-10M448 76h22M35 96h20M63 83h-4M63 91h-8M63 83v8"/>
<path d="M115 91h60M130 95h35M140 81h8M148 81v-15M165 99v-4M173 81v-15M173 81h27M175 99v-8M245 91h60M260 95h35M270 81h8M278 81v-15"/>
<path d="M295 99v-4M303 81v-15M303 81h27M305 99v-8M375 91h60M390 95h35M400 81h8M408 81v-15M425 99v-4M433 81v-15M433 81h27M435 99v-8"/>
<path d="M485 91h5M498 91h4M503 83v8M511 83v4M511 83h-8M517 91h2M33 109h4M35 109v-13M115 116v-25M115 116h2M129 116h1M130 116v-21"/>
<path d="M140 102v-21M140 102h1M141 102h2M157.5 105h3.5M161 105v-5M179 105v-5M179 105h4M197 102h3M200 102v-21M232 108v4M232 108h8M240 108v8"/>
<path d="M240 116h7M245 116v-25M259 116h1M260 116v-21M270 102v-21M270 102h1M271 102h2M287.5 105h3.5M291 105v-5M309 105v-5M309 105h4M327 102h3"/>
<path d="M330 102v-21M362 108v4M362 108h8M370 108v8M370 116h7M389 116h1M400 102v-21M400 102h1M401 102h2M417.5 105h3.5M421 105v-5M439 105v-5"/>
<path d="M439 105h4M457 102h3M460 102v-21M503 118v8M511 118v4M511 118h-8M55 133v-42M70 121h10M80 136v-15M102 128v4M102 128h8M110 128v8"/>
<path d="M110 136h56M170 131v4M178 139v-8M178 131h-8M178 139h-4M232 128v4M232 128h8M240 128v8M240 136h55M252 136v-16M300 131v4M308 139v-8"/>
<path d="M308 131h-8M308 139h-4M355 136h4M362 128v4M362 128h8M370 128v8M371 136h55M375 126v-35M375 126h105M390 121v-26M390 121h95M430 131v4"/>
<path d="M438 139v-8M438 131h-8M438 139h-4M480 126h10M485 121v-30M498 126h5M518 126h2M20 151v-40M20 151h10M30 151h87M74 142h12M79 149l1 2"/>
<path d="M122 146v-26M145 151h103M252 146v-9M373 147h6M382 156v-3M382 143v-23M382 156h143M525 156h30M10 176v-40M10 176h20M20 171h10M30 176h456"/>
<path d="M30 171h456M70 166v-95M80 171v-5M95 166v-30M122 161v-6M122 161h23M145 161v-10M210 171v-95M215 176v-105M225 166v-50M252 161v-6M252 161l118 1"/>
<path d="M340 171v-95M345 176v-105M355 166v-50M371 162h2M373 162v-15M395 161h20M470 171v-95M475 176v-105M486 177v-2M486 172v-2M520 166v-75M555 171v-15"/>
<path d="M20 196v-25M20 196h20M50 196h15M67 181v-5M415 186v-25M65 201v-5M30 255v-14M30 241h59M97 257l8 4M120 241h60M180 254v-13M30 267h50"/>
<path d="M80 271v-4M105 266v-4M105 262l9-4M130 271v-4M130 267h50M20 296h30M160 296h30M50 301v-20M54 316v-5M54 316h21M75 320v-4M135 316h21"/>
<path d="M156 316v-5M160 301v-20M365 311v-5M365 306h10M381 317h-12M405 306h10M411 317h-12M415 311v-5M30 339v-13M30 325v-67M30 336h20M30 326h5"/>
<path d="M50 336v-5M50 321v-10M54 336v-5M54 336h21M135 321v-5M135 336h21M156 336v-5M160 336v-5M160 321v-10M160 336h20M175 326h5M180 336v-78"/>
<path d="M365 326v-12M365 326h10M405 326h10M415 326v-12M30 346v-3M30 346h160M75 341v-5M135 341v-5M180 346v-3M190 346h20M210 361v-15M210 361h335"/>
</g>
<g fill="#240000" stroke="#240000" stroke-width=".42">
<path d="M525 297h1v5h-1z"/>
<path d="M523 298h11v3h-11z"/>
<path d="M525 310h1v5h-1z"/>
<path d="M523 311h11v3h-11z"/>
<path d="M525 324h1v9h-1z"/>
<path d="M523 327h11v3h-11z"/>
<path d="M525 339h1v9h-1z"/>
<path d="M523 342h11v3h-11z"/>
</g>
<g fill="none" stroke="#240000" stroke-width=".42" stroke-dasharray="2.8 2.8 .4 2.8">
<path d="M128 21v45M193 21h-65M258 21v45M323 21h-65M388 21v45M453 21h-65M30 66v120M128 66h65M193 66v-45M258 66h65M323 66v-45M388 66h65"/>
<path d="M453 66v-45M525 66h-495M30 106h60M30 186h495M90 186v-120M220 186v-120M350 186v-120M480 186v-120M525 186v-120M20 231v135M190 231h-170M360 301v30"/>
<path d="M385 301h-25M395 301v30M420 301h-25M360 331h25M385 331v-30M395 331h25M420 331v-30M20 366h170M190 366v-135"/>
</g>
<g font-size="9.2" fill="#240000">
<text x="18.6" y="64.1">2</text>
<text x="5.3" y="110.1">61</text>
<text x="31.8" y="204.1">27</text>
<text x="421.8" y="214.1">24</text>
<text x="351.8" y="239.1">24</text>
<text x="361.8" y="289.1">25</text>
<text x="411.8" y="289.1">25</text>
</g>
<g font-size="6.8" fill="#240000">
<text x="574.9" y="39.2">A</text>
<text x="575.2" y="109.5">B</text>
<text x="575" y="184.9">C</text>
<text x="575.2" y="256.7">E</text>
<text x="461.9" y="286.2">BARES</text>
<text x="575.3" y="336.5">F</text>
</g>
<g font-size="5.8" fill="#240000">
<text x="139.4" y="386.2">04.04.00</text>
<text x="167.9" y="386.2">lweryd0</text>
<text x="200.1" y="387.6">LIEBHERR WERK</text>
<text x="309.9" y="387.9">SISTEMA HIDRÁULICO</text>
<text x="449.5" y="387.6">982944708</text>
<text x="139.4" y="397">30.01.06</text>
<text x="168.2" y="397">lwerof0</text>
<text x="207.3" y="396.3">EHINGEN</text>
<text x="449.5" y="402.1">3361­970.02.00.001­003</text>
</g>
<g font-size="4.8" fill="#240000">
<text x="35.9" y="5.1">1</text>
<text x="108" y="5.1">2</text>
<text x="180.6" y="5.1">3</text>
<text x="253" y="5.1">4</text>
<text x="325.6" y="5.1">5</text>
<text x="398" y="5.1">6</text>
<text x="470.6" y="5.1">7</text>
<text x="543.1" y="5.1">8</text>
<text x="109.6" y="42.6">=D2+D2</text>
<text x="199.6" y="42.6">=D2+D2</text>
<text x="241.6" y="43.6">=D2+D2</text>
<text x="328.6" y="42.6">=D2+D2</text>
<text x="370.6" y="42.6">=D2+D2</text>
<text x="458.6" y="43.6">=D2+D2</text>
<text x="112" y="48.5">­Y4a</text>
<text x="201.9" y="48.5">­Y4b</text>
<text x="244" y="49.5">­Y1a</text>
<text x="330.9" y="48.5">­Y1b</text>
<text x="373" y="48.5">­Y6a</text>
<text x="460.9" y="49.5">­Y6b</text>
<text x="153.2" y="57.6">1.6</text>
<text x="284.2" y="57.6">1.6</text>
<text x="413.2" y="57.6">1.6</text>
<text x="489.6" y="58.6">=D2+D2</text>
<text x="135.2" y="64.6">P</text>
<text x="153" y="64.6">A</text>
<text x="165.2" y="64.6">B</text>
<text x="183.1" y="64.6">T</text>
<text x="265.2" y="64.6">P</text>
<text x="284" y="64.6">A</text>
<text x="295.2" y="64.6">B</text>
<text x="314.1" y="64.6">T</text>
<text x="396.2" y="63.6">P</text>
<text x="415" y="63.6">A</text>
<text x="425.2" y="63.6">B</text>
<text x="443.1" y="63.6">T</text>
<text x="492.2" y="64.5">­Y11</text>
<text x="507" y="63.6">WV1</text>
<text x="38.7" y="73.6">375</text>
<text x="507.8" y="74.6">180</text>
<text x="251.8" y="82.6">DUE 4</text>
<text x="357.8" y="82.6">DUE 5</text>
<text x="384.8" y="82.6">DUE 4</text>
<text x="508.5" y="80.5">p2</text>
<text x="76.6" y="86.6">DUE P</text>
<text x="101.8" y="86.6">DUE 4</text>
<text x="227.8" y="87.6">DUE 5</text>
<text x="253.2" y="87.6">1.2</text>
<text x="359.2" y="87.6">1.2</text>
<text x="386.2" y="87.6">1.2</text>
<text x="515" y="84.6">DA</text>
<text x="9.6" y="92.6">=D2+D2</text>
<text x="78.2" y="91.6">1.2</text>
<text x="103.2" y="91.6">1.2</text>
<text x="229.2" y="92.6">1.2</text>
<text x="12" y="98.5">­B12</text>
<text x="362.8" y="98.6">125</text>
<text x="223.8" y="102.6">100</text>
<text x="232.1" y="102.6">DB</text>
<text x="354.1" y="107.6">DB</text>
<text x="363.5" y="104.5">p3</text>
<text x="499.6" y="107.6">=D2+D2</text>
<text x="74.8" y="112.6">DUE 2</text>
<text x="502" y="113.5">­Y12</text>
<text x="4.6" y="117.6">=D2+D2</text>
<text x="36.7" y="117.6">DUE Z</text>
<text x="76.1" y="117.6">0.4</text>
<text x="513.1" y="118.6">DB</text>
<text x="7.2" y="123.5">­B11</text>
<text x="37.2" y="122.6">1.2</text>
<text x="101.7" y="122.6">315</text>
<text x="141.8" y="122.6">DUE 3</text>
<text x="143.1" y="127.6">0.8</text>
<text x="243" y="133.6">DA</text>
<text x="373" y="132.6">DA</text>
<text x="110" y="143.6">DA</text>
<text x="486.8" y="142.6">WV2</text>
<text x="509.5" y="139.6">80</text>
<text x="24.3" y="149.6">XL</text>
<text x="238.7" y="146.6">320</text>
<text x="272.8" y="146.6">DUE 3</text>
<text x="361.7" y="148.6">230</text>
<text x="401.8" y="144.6">DUE 3</text>
<text x="403.1" y="149.6">0.8</text>
<text x="509.8" y="145.5">p1</text>
<text x="274.1" y="151.6">0.8</text>
<text x="362.5" y="154.5">p4</text>
<text x="527.7" y="152.6">XL1</text>
<text x="23.6" y="162.6">T1</text>
<text x="558.3" y="166.6">a</text>
<text x="527.4" y="171.6">T2</text>
<text x="24.6" y="188.6">P1</text>
<text x="469.4" y="191.6">B3</text>
<text x="527.4" y="187.6">P2</text>
<text x="69.3" y="197.6">a</text>
<text x="126.4" y="192.6">A1</text>
<text x="209.6" y="192.6">B1</text>
<text x="258.2" y="192.6">A2</text>
<text x="338.4" y="192.6">B2</text>
<text x="387.2" y="192.6">A3</text>
<text x="419.1" y="192.6">Z</text>
<text x="551" y="202.6">TK13.1</text>
<text x="551" y="212.6">TK23.1</text>
<text x="62.7" y="237.6">BOMBA 1</text>
<text x="93.4" y="236.6">A1</text>
<text x="113.2" y="235.6">A2</text>
<text x="130" y="237.6">BOMBA 2</text>
<text x="551" y="237.6">TR13.1</text>
<text x="551" y="247.6">T27.1</text>
<text x="40" y="257.6">=D+D2­Y31</text>
<text x="140" y="257.6">=D+D2­Y32</text>
<text x="435" y="262.6">LÓGICA DE LAS ETAPAS DE PRESIÓN</text>
<text x="446.5" y="277.6">IMÁN</text>
<text x="433" y="285.2">­Y11</text>
<text x="448" y="285.2">­Y12</text>
<text x="485" y="285.6">FUNCIÓN / FUNCIONAMIENTO</text>
<text x="556.6" y="288" transform="rotate(-90 556.6 288)">ETAPA DE PRESIÓN</text>
<text x="25.6" y="293" transform="rotate(-90 25.6 293)">Ma1</text>
<text x="187.6" y="293" transform="rotate(-90 187.6 293)">Ma2</text>
<text x="466" y="299.6">80</text>
<text x="558.8" y="297.6">p1</text>
<text x="466" y="315.6">180</text>
<text x="557.5" y="315.6">p2</text>
<text x="557.5" y="329.6">p3</text>
<text x="60" y="331.6">370 BARES</text>
<text x="133" y="330.6">370 BARES</text>
<text x="465" y="330.6">125</text>
<text x="466" y="344.6">230</text>
<text x="557.5" y="344.6">p4</text>
<text x="184.4" y="351.6">Fa</text>
<text x="78.4" y="364.6">T5</text>
<text x="109.1" y="364.6">S</text>
<text x="551" y="362.6">PST27.8</text>
<text x="231" y="372.6">WK4.4</text>
<text x="256" y="372.6">WR4.4</text>
<text x="311" y="372.6">HH4.5</text>
<text x="336" y="372.6">HS4.5</text>
<text x="388" y="372.6">a =</text>
<text x="400" y="372.6">TUBO COLECTOR</text>
<text x="2.9" y="385.1">3</text>
<text x="532.9" y="385.1">=</text>
<text x="2.9" y="392.4">2</text>
<text x="532.8" y="391.7">+</text>
<text x="3.2" y="398.9">1</text>
<text x="557.5" y="398.2">2</text>
<text x="556.9" y="404.7">11</text>
</g>
<g font-size="3.9" fill="#240000">
<text x="136.4" y="38.3">a</text>
<text x="183.4" y="38.3">b</text>
<text x="266.4" y="38.3">a</text>
<text x="313.4" y="38.3">b</text>
<text x="396.4" y="38.3">a</text>
<text x="443.4" y="38.3">b</text>
<text x="17.8" y="105.3">P</text>
<text x="20.9" y="109.8">=</text>
<text x="7.8" y="130.3">P</text>
<text x="10.9" y="134.8">=</text>
<text x="437.4" y="299.3">0</text>
<text x="452.4" y="299.3">0</text>
<text x="436.4" y="315.3">0</text>
<text x="451.4" y="315.3">0</text>
<text x="436.4" y="330.3">0</text>
<text x="451.7" y="330.3">1</text>
<text x="436.7" y="344.3">1</text>
<text x="451.4" y="344.3">0</text>
<text x="121.6" y="385.5">Gez.</text>
<text x="423.4" y="385.5">Ident­Nr.</text>
<text x="119.9" y="396.4">Ausgabe</text>
<text x="423.4" y="397.1">Zeich­Nr.</text>
<text x="31" y="404.4">Änderung</text>
<text x="72" y="404.4">Datum</text>
<text x="98.4" y="404.4">Name</text>
<text x="143" y="404.4">Datum</text>
<text x="171.7" y="404.4">Name</text>
</g>
<g font-size="3.4" fill="#240000">
<text x="31.7" y="170.1">Y2</text>
<text x="32.3" y="175.1">X</text>
<text x="532.1" y="397.7">Blatt</text>
<text x="209.2" y="404.3">Copyright (c)</text>
<text x="532.1" y="404.3">von</text>
</g>
</svg>
